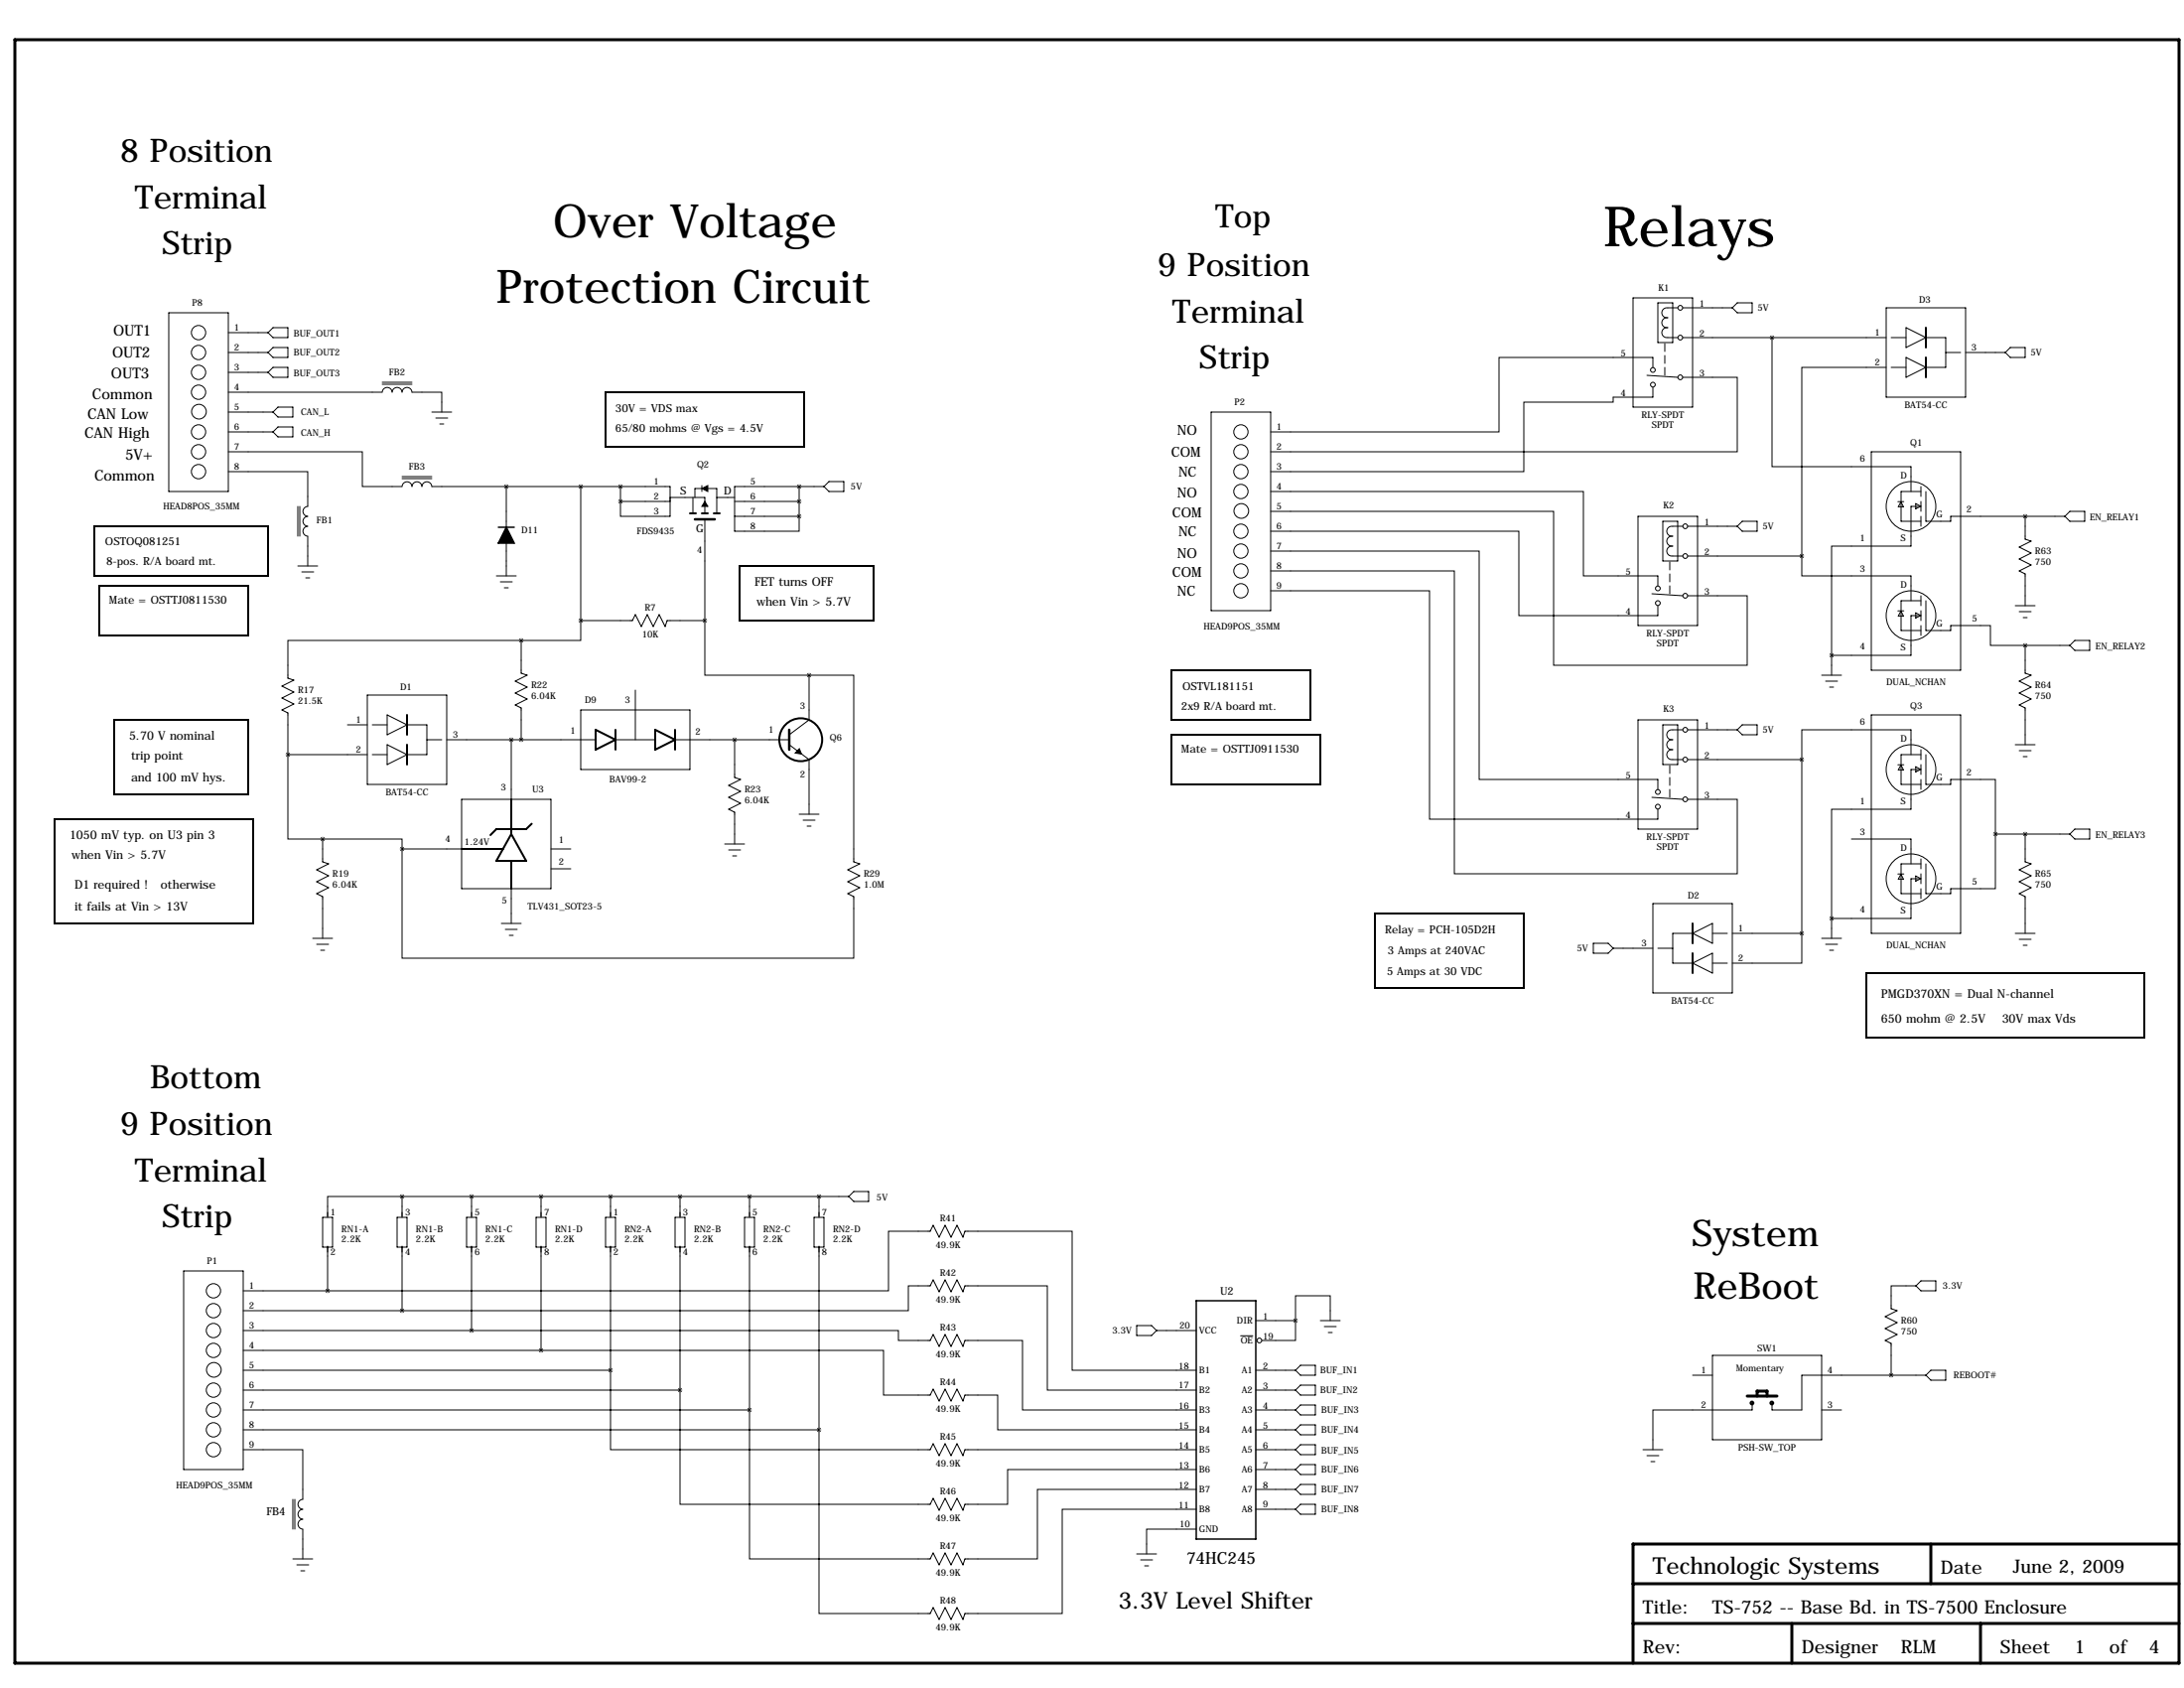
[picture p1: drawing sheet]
<svg xmlns="http://www.w3.org/2000/svg" width="559mm" height="432mm" viewBox="0 0 559 432" stroke-linecap="round" stroke-linejoin="round" font-family="sans-serif">
<path d="M3.8 10.2h553.7v415.2h-553.7zM447 357.1h7.7M449.6 357.1v-1.2h2.5v1.2M494 395v10.1M557.5 395h-139.7v30.4M417.8 415.3h139.7M417.8 405.1h139.7M458.5 415.3v10.1M506.7 415.3v10.1" fill="none" stroke="#000" stroke-width=".76"/>
<g fill="none" stroke="#000" stroke-width=".51">
<path d="M492.8 83.8v5.1M492.8 91.4v5.1M154.9 100.3h50.8v14h-50.8zM24.1 134.6h44.5v12.7h-44.5zM176.5 131.3h1.6M179.6 131.3h1.5M182.6 131.3h1.5M25.4 149.9h38.1v12.7h-38.1zM189.2 144.8h34.3v14h-34.3zM299.7 171.4h35.6v12.7h-35.6zM29.2 184.1h34.3v19.1h-34.3zM104.1 182.9v5.1"/>
<path d="M104.1 190.5v5.1M152.4 186.7l5.1 2.5-5.1 2.6zM157.5 186.7v5.1M167.6 186.7l5.1 2.5-5.1 2.6zM172.7 186.7v5.1M299.7 188h38.1v12.7h-38.1zM14 209.5h50.8v26.7h-50.8zM118.1 217.2h10.7M130.8 204.5v8.9M130.8 213.4l3.8 6.8h-3.8v7.1M130.8 213.4l-3.8 6.8h3.6M136 210.7l-1.4 1.4h-7.6l-1.5 1.5"/>
<path d="M351.8 233.7h38.1v19h-38.1zM433.1 236.2v5.1M433.1 243.8v5.1M477.5 248.9h71.1v16.5h-71.1z"/>
<circle cx="204.9" cy="189.2" r="5.5"/>
<circle cx="448.3" cy="358.9" r=".36"/>
<circle cx="453.3" cy="358.9" r=".36"/>
</g>
<g fill="none" stroke="#000" stroke-width=".25">
<path d="M417.8 76.2h15.3v27.9h-15.3zM424.2 77.5h3.8v10.1h-3.8zM429.3 78.7l-2.6 .1a1.27 1.27 0 0 0-1.5 1.2 1.27 1.27 0 0 0 1.5 1.3 1.29 1.29 0 0 0-1.5 1.2 1.29 1.29 0 0 0 1.5 1.3 1.29 1.29 0 0 0-1.5 1.3 1.29 1.29 0 0 0 1.5 1.2l2.6 .1M430.5 78.7h12.7M444.5 77.5h3.8v2.5h-3.8l-1.3-1.3zM482.6 78.7h20.3v22.9h-20.3zM43.2 80h15.2v45.7h-15.2zM58.4 90.2h10.2M58.4 85.1h10.2M58.4 95.2h10.2M68.6 90.2l1.2-1.3h3.9v2.5h-3.9zM68.6 95.2l1.2-1.2h3.9v2.5h-3.9z"/>
<path d="M69.8 83.8h3.9v2.6h-3.9l-1.2-1.3zM97.8 98.3h7.6M97.8 97.8h7.6M421.4 96l7.9 .5M422.9 94v-2.6h-39.4v19.1h-58.4M422.9 99.1v2.5h-10.2v1.3h-22.8v17.7h-64.8M426 87.9v2M426 90.9v2.1M426 94v2M430.5 96.5h14v19.1h-119.4M430.5 86.4h52.1M453.4 86.4v33h35.5v6.3"/>
<path d="M482.6 94h-21.6v48.2M483.9 86.4h3.8M483.9 94h3.8M487.7 83.8l5.1 2.6-5.1 2.5zM487.7 91.4l5.1 2.6-5.1 2.5zM492.8 86.4h5v7.6h-5M497.8 90.2h3.8M502.9 90.2h10.2M514.3 88.9h3.9v2.5h-3.9l-1.2-1.2zM58.4 100.3h39.4a1.27 1.27 0 0 1 1.3-1.2 1.27 1.27 0 0 1 1.2 1.2 1.27 1.27 0 0 1 1.3-1.2 1.27 1.27 0 0 1 1.3 1.2 1.27 1.27 0 0 1 1.2-1.2 1.27 1.27 0 0 1 1.3 1.2h7.6v5.1M58.4 115.6h34.3v8.9l10.2-.1a1.27 1.27 0 0 1 1.2-1.2 1.27 1.27 0 0 1 1.3 1.3 1.27 1.27 0 0 1 1.3-1.3 1.27 1.27 0 0 1 1.2 1.3 1.27 1.27 0 0 1 1.3-1.3 1.27 1.27 0 0 1 1.3 1.3h60.9v7.6h-12.7v-3.8M58.4 105.4h11.4"/>
<path d="M58.4 110.5h11.4M69.8 105.4l1.3-1.3h3.8v2.6h-3.8zM71.1 109.2h3.8v2.6h-3.8l-1.3-1.3zM110.5 105.4h5.1M111.5 106.9h3.1M112.5 108.5h1M309.9 105.4h15.2v50.8h-15.2zM478.8 115.6h22.8v55.8h-22.8zM58.4 120.6h20.3v8.9a1.27 1.27 0 0 0-1.2 1.3 1.27 1.27 0 0 0 1.2 1.3 1.27 1.27 0 0 0-1.2 1.3 1.27 1.27 0 0 0 1.2 1.2 1.27 1.27 0 0 0-1.2 1.3 1.27 1.27 0 0 0 1.2 1.3v7.6M76.2 129.5v7.7M76.7 129.5v7.7M102.9 122.4h7.6"/>
<path d="M102.9 121.9h7.6M129.5 124.5v10.4M129.5 138.9v8.4M148.6 124.5v34.3M158.7 128.3h12.7M158.7 124.5v3.8M171.4 127.3h8.9v1M177.3 127.3v4M179.6 124.2v1.5M179.8 125h-2v2.3M180.3 129.5v1.8M180.3 132.8v26"/>
<path d="M180.8 125h2.6v6.3M183.4 127.3h4.6M188 132.1h16.5M188 128.3h16.5M204.5 124.5v7.6M210.8 124.5h-22.8v11.4h16.5v-3.8M210.8 124.5l1.3-1.3h3.8v2.5h-3.8zM325.1 130.8h72.4v39.4h49.5v-17.8h-15.2M325.1 135.9h63.5v21.6h35.6v-2.6M325.1 125.7h80v21.6h19.1v2.6M419.1 132.1h15.2v27.9h-15.2zM425.4 133.3h3.9v10.2h-3.9z"/>
<path d="M430.5 134.6h-2.5a1.27 1.27 0 0 0-1.5 1.3 1.27 1.27 0 0 0 1.5 1.2 1.29 1.29 0 0 0-1.5 1.3 1.29 1.29 0 0 0 1.5 1.3 1.29 1.29 0 0 0-1.5 1.2 1.29 1.29 0 0 0 1.5 1.3h2.5M431.8 134.6h12.7M444.5 134.6l1.3-1.3h3.8v2.6h-3.8zM485.6 128.3h1.5M486.4 128.3l-.7 1.3h1.3l-.6-1.2M491.4 129.5l-1.2 .6v-1.3l1.3 .7h-2.6v10.2h-20.3v27.9M491.5 124.5v2.5M491.5 128.3v2.5M491.5 132.1v2.5M491.5 125.7h-5.1v7.6h5.1M492.8 125.7v7.6h6.3v-1.2h29.2M518.2 132.1v5.8l1.5 .5-3.1 1.6 3.1 1.5-3.1 1.5 3.1 1.5-3.1 1.5 1.6 .8v8.1"/>
<path d="M529.6 130.8h3.8v2.5h-3.8l-1.3-1.2zM76.2 144.8h5.1M77.2 146.3h3.1M78.2 147.8h1M127 147.3h5.1M128 148.8h3.1M129 150.4h1M148.6 158.8v5h-15.3M148.6 158.8h13.2l.8-1.6 1.5 3.1 1.5-3.1 1.5 3.1 1.6-3.1 1.5 3.1 .5-1.5h9.6M180.3 158.8v13.9h26.7M325.1 146h47v77.5h72.4v-19h-12.7M325.1 141h53.4v58.4h45.7v2.5"/>
<path d="M325.1 151.1h40.7v58.4h58.4v-2.5M422.7 151.9l7.8 .5M427.2 143.8v2M427.2 146.8v2M427.2 149.9v2M431.8 142.2h29.2M461 142.2v5.1h27.9v6.4M485.6 156.3h1.5M486.4 156.3l-.7 1.3h1.3l-.6-1.2M491.4 157.5l-1.2 .6v-1.3l1.3 .7h-2.6v10.1h-20.3M491.5 152.4v2.5M491.5 156.2v2.6"/>
<path d="M491.5 153.7h-5.1v7.6h5.1M492.8 153.7v7.6h6.3v-1.3h10.2v5.1h8.9M515.6 154.9h5.1M516.6 156.5h3.1M517.7 158h1M94 177.8h20.3v22.9h-20.3zM133.3 163.8h-59.6v9.7l1.5 .5-3.1 1.5 3.1 1.5-3.1 1.6 3.1 1.5-3.1 1.5 1.6 .8v10.6M133.3 163.8v8.4l1.6 .5-3.1 1.5 3.1 1.6-3.1 1.5 3.1 1.5-3.1 1.5 1.5 .8v8.1M162.6 176.5v12.7M207 172.7h11.4v47.8l1.6 .5-3.1 1.5 3.1 1.5-3.1 1.6 3.1 1.5-3.1 1.5 1.5 .8v15.7h-115.5v-27.9M207 172.7v11.4l-5.1 3.9M466.1 172.7h5.1"/>
<path d="M467.1 174.2h3.1M468.1 175.8h1M468.6 167.6v5.1M491.5 160v2.6M518.2 165.1v7.1l1.5 .5-3.1 1.5 3.1 1.6-3.1 1.5 3.1 1.5-3.1 1.5 1.6 .8v9.4M518.2 165.1h11.4M529.6 165.1l1.3-1.3h3.8v2.6h-3.8zM73.7 193v21.6h8.8M73.7 193h20.3M88.9 185.4h5.1M95.2 193h3.9M95.2 185.4h3.9"/>
<path d="M99.1 182.9l5 2.5-5 2.6zM99.1 190.5l5 2.5-5 2.6zM104.1 185.4h5.1v7.6h-5.1M109.2 189.2h3.8M114.3 189.2h38.1M130.8 189.2v17.8M148.6 181.6h27.9v15.2h-27.9zM157.5 189.2h10.1M172.7 189.2h29.2M188 189.2v9.7l1.5 .5-3.1 1.5 3.1 1.5-3.1 1.6 3.1 1.5-3.1 1.5 1.6 .8v8.1M201.9 190.5l5.1 3.8v14M419.1 184.1h15.2v28h-15.2z"/>
<path d="M425.4 185.4h3.9v10.2h-3.9zM427.2 195.8v2.1M427.2 198.9v2M430.5 186.7h-2.5a1.27 1.27 0 0 0-1.5 1.3 1.27 1.27 0 0 0 1.5 1.2 1.29 1.29 0 0 0-1.5 1.3 1.29 1.29 0 0 0 1.5 1.2 1.29 1.29 0 0 0-1.5 1.3 1.29 1.29 0 0 0 1.5 1.3h2.5M431.8 186.7h12.7M431.8 194.3h29.2M445.8 185.4h3.8v2.6h-3.8l-1.3-1.3zM461 194.3v44.5M478.8 182.9h22.8v55.9h-22.8zM485.6 195.6h1.5M486.4 195.6l-.7 1.4h1.3l-.6-1.3M488.9 193v-6.3h-27.9v7.6"/>
<path d="M491.4 196.8l-1.2 .7v-1.4l1.3 .7h-2.6v10.2h-20.3v27.9M491.5 191.8v2.5M491.5 195.6v2.5M491.5 199.4v2.5M491.5 193h-5.1v7.7h5.1M492.8 193v7.7h6.3v-1.3h11.4v14M515.6 190.5h5.1M516.6 192h3.1M517.7 193.5h1M82.5 214.6h20.4v2.6M82.5 214.6v5.9l1.6 .5-3.1 1.5 3.1 1.5-3.1 1.6 3.1 1.5-3.1 1.5 1.5 .8v10.6M102.9 217.2h16.5"/>
<path d="M118.1 204.5h22.9v22.8h-22.9zM141 217.2h5M185.4 215.9h5.1M186.4 217.4h3.1M187.5 218.9h1M204.5 208.3h5M205.5 209.8h3M206.5 211.3h1M422.7 204l7.8 .5M427.2 201.9v2.1M473.7 214.6h15.2v6.4M491.5 219.7v2.5"/>
<path d="M510.5 213.4v13.9h-11.4v1.3h-6.3v-7.6M510.5 213.4h19.1M518.2 213.4v7.1l1.5 .5-3.1 1.5 3.1 1.5-3.1 1.6 3.1 1.5-3.1 1.5 1.6 .8v9.4M529.6 213.4l1.3-1.3h3.8v2.5h-3.8zM128.3 236.2h5M129.3 237.7h3M130.3 239.3h1M130.8 224.8v11.4M141 222.2h5M422.9 231.1h20.3v22.9h-20.3zM433.1 238.8h-5.1v7.6h5.1M433.1 238.8l5-2.6v5.1z"/>
<path d="M438.1 238.8h3.9M443.2 238.8h17.8M461 238.8v7.6h-17.8M468.6 234.9v5.1M485.6 223.6h1.5M486.4 223.6l-.7 1.3h1.3l-.6-1.2M491.4 224.8l-1.2 .6v-1.3l1.3 .7h-2.6v10.1h-20.3M491.5 223.5v2.6M491.5 227.3v2.6M491.5 221h-5.1v7.6h5.1M515.6 238.8h5.1M80 240h5.1"/>
<path d="M81 241.6h3.1M82 243.1h1.1M407.7 241.3h3.8l1.2 1.3-1.2 1.2h-3.8zM412.7 242.6h10.2M424.2 242.6h3.8M433.1 246.4l5-2.6v5.1zM438.1 246.4h3.9M466.1 240h5.1M467.1 241.6h3.1M468.1 243.1h1M516.6 240.3h3.1M517.7 241.8h1"/>
<path d="M82.5 311.4h2.6v7.6h-2.6zM83.8 318.8v11.4M101.6 311.4h2.5v7.6h-2.5zM102.9 306.1h-19.1v5.3M102.9 306.1v5.3M102.9 318.8v16.5M102.9 306.1h114.3M119.4 311.4h2.5v7.6h-2.5zM120.6 306.1v5.3M120.6 318.8v21.6M137.2 311.4h2.5v7.6h-2.5zM138.4 306.1v5.3"/>
<path d="M138.4 318.8v26.6M154.9 311.4h2.6v7.6h-2.6zM156.2 306.1v5.3M156.2 318.8v31.7M172.7 311.4h2.6v7.6h-2.6zM174 306.1v5.3M174 318.8v36.8M190.5 311.4h2.5v7.6h-2.5zM191.8 306.1v5.3M191.8 318.8v41.9M208.3 311.4h2.5v7.6h-2.5zM209.5 306.1v5.3"/>
<path d="M209.5 318.8v47M217.2 306.1l1.2-1.3h3.8v2.5h-3.8zM47 325.1h15.2v50.8h-15.2zM62.2 330.2h21.6M62.2 335.3h40.7M83.8 330.2h143.5v-15.2h10.7l.8-1.6 1.5 3.1 1.5-3.1 1.5 3.1 1.6-3.1 1.5 3.1 .5-1.5h27.4v35.5h31.8M102.9 335.3h129.5v-6.4h5.6l.8-1.5 1.5 3.1 1.5-3.1 1.5 3.1 1.6-3.1 1.5 3.1 .5-1.6h21.1v26.7h38.1M290.8 339.1h3.8l1.3 1.3-1.3 1.2h-3.8zM321.3 337.8h10.2M331.5 337.8v5.1h-8.7M331.5 337.8v-6.3h8.9v6.3M337.8 337.8h5.1"/>
<path d="M338.8 339.3h3.1M490.2 328.9h-6.3v5.9l1.5 .5-3.1 1.5 3.1 1.5-3.1 1.6 3.1 1.5-3.1 1.5 1.6 .8v8.1M491.5 327.7h3.8v2.5h-3.8l-1.3-1.3zM62.2 340.4h58.4M62.2 345.4h76.2M62.2 350.5h94M62.2 355.6h111.8M120.6 340.4h109.3v2.5h8.1l.8-1.5 1.5 3 1.5-3 1.5 3 1.6-3 1.5 3 .5-1.5h14.7v17.8h44.5M138.4 345.4h87.7v11.5h11.9l.8-1.6 1.5 3.1 1.5-3.1 1.5 3.1 1.6-3.1 1.5 3.1 .5-1.5h8.4v8.9h50.8M156.2 350.5v20.3h81.8l.8-1.5 1.5 3.1 1.5-3.1 1.5 3.1 1.6-3.1 1.5 3.1 .5-1.6h59.2M174 355.6v29.2h64l.8-1.5 1.5 3 1.5-3 1.5 3 1.6-3 1.5 3 .5-1.5h10.9v-8.9h48.3M295.9 340.4h10.2"/>
<path d="M317.4 341.7h3.1M321.3 350.5h10.2M321.3 355.6h10.2M331.5 355.6l1.2-1.3h3.8v2.6h-3.8zM331.5 350.5l1.2-1.3h3.8v2.6h-3.8zM339.9 340.9h1M433.1 351.8h5M438.1 346.7h28v21.6h-28zM448.3 359.2v1.5h-25.4v10.1M492.8 351.8h-31.8v8.9h-7.6v-1.5M494 350.5h3.8v2.6h-3.8l-1.2-1.3zM62.2 370.8h15.3v12.7a1.27 1.27 0 0 0-1.2 1.3 1.27 1.27 0 0 0 1.2 1.3 1.27 1.27 0 0 0-1.2 1.3 1.27 1.27 0 0 0 1.2 1.2 1.27 1.27 0 0 0-1.2 1.3 1.27 1.27 0 0 0 1.2 1.3v7.6"/>
<path d="M62.2 360.7h129.6M62.2 365.8h147.3M191.8 360.7v38.1h46.2l.8-1.5 1.5 3 1.5-3 1.5 3 1.6-3 1.5 3 .5-1.5h18.5v-17.8h40.7M209.5 365.8v46.9h28.5l.8-1.5 1.5 3.1 1.5-3.1 1.5 3.1 1.6-3.1 1.5 3.1 .5-1.6h24.9v-26.6h34.3M321.3 375.9h10.2M321.3 360.7h10.2M321.3 365.8h10.2M321.3 370.8h10.2M331.5 360.7l1.2-1.3h3.8v2.5h-3.8zM331.5 365.8l1.2-1.3h3.8v2.5h-3.8zM331.5 370.8l1.2-1.2h3.8v2.5h-3.8zM331.5 375.9l1.2-1.3h3.8v2.6h-3.8z"/>
<path d="M420.4 370.8h5M421.4 372.4h3M422.4 373.9h1M466.1 360.7h5.1M74.9 383.5v7.7M74.9 398.8h5.1M75.4 383.5v7.7M290.8 397.5h5.1M291.8 399h3.1M306.1 391.2h-12.7v6.3M321.3 381h10.2M321.3 386.1h10.2"/>
<path d="M331.5 386.1l1.2-1.3h3.8v2.5h-3.8zM331.5 381l1.2-1.3h3.8v2.6h-3.8zM75.9 400.3h3.1M77 401.8h1M292.9 400.6h1"/>
<circle cx="429.9" cy="78.7" r=".61"/>
<circle cx="50.8" cy="95.2" r="1.83"/>
<circle cx="50.8" cy="90.2" r="1.83"/>
<circle cx="50.8" cy="85.1" r="1.83"/>
<circle cx="422.9" cy="94.6" r=".61"/>
<circle cx="422.9" cy="98.4" r=".61"/>
<circle cx="429.9" cy="86.4" r=".61"/>
<circle cx="429.9" cy="96.5" r=".61"/>
<circle cx="50.8" cy="115.6" r="1.83"/>
<circle cx="50.8" cy="110.5" r="1.83"/>
<circle cx="50.8" cy="100.3" r="1.83"/>
<circle cx="50.9" cy="105.3" r="1.88"/>
<circle cx="317.5" cy="110.5" r="1.83"/>
<circle cx="317.5" cy="115.6" r="1.83"/>
<circle cx="50.8" cy="120.6" r="1.83"/>
<circle cx="317.5" cy="120.6" r="1.83"/>
<circle cx="317.5" cy="125.7" r="1.83"/>
<circle cx="317.5" cy="135.9" r="1.83"/>
<circle cx="317.6" cy="130.7" r="1.88"/>
<circle cx="431.2" cy="134.6" r=".61"/>
<circle cx="488.9" cy="129.5" r="6.4"/>
<circle cx="317.5" cy="146.1" r="1.83"/>
<circle cx="317.5" cy="151.1" r="1.83"/>
<circle cx="317.5" cy="141" r="1.83"/>
<circle cx="424.2" cy="150.5" r=".61"/>
<circle cx="424.2" cy="154.3" r=".61"/>
<circle cx="431.2" cy="152.4" r=".61"/>
<circle cx="431.2" cy="142.2" r=".61"/>
<circle cx="488.9" cy="157.5" r="6.4"/>
<circle cx="431.2" cy="186.7" r=".61"/>
<circle cx="431.2" cy="194.3" r=".61"/>
<circle cx="488.9" cy="196.8" r="6.4"/>
<circle cx="424.2" cy="206.3" r=".61"/>
<circle cx="424.2" cy="202.6" r=".61"/>
<circle cx="431.2" cy="204.5" r=".61"/>
<circle cx="488.9" cy="224.8" r="6.4"/>
<circle cx="54.6" cy="335.3" r="1.83"/>
<circle cx="54.6" cy="330.2" r="1.83"/>
<circle cx="54.6" cy="355.6" r="1.83"/>
<circle cx="54.6" cy="345.4" r="1.83"/>
<circle cx="54.6" cy="340.4" r="1.83"/>
<circle cx="54.7" cy="350.4" r="1.88"/>
<circle cx="322.2" cy="342.9" r=".61"/>
<circle cx="54.6" cy="365.8" r="1.83"/>
<circle cx="54.6" cy="360.7" r="1.83"/>
<circle cx="54.6" cy="370.8" r="1.83"/>
</g>
<path d="M127.5 134.9h4.1M306.1 332.7h15.2v61h-15.2z" fill="none" stroke="#000" stroke-width=".38"/>
<path d="M177.8 132.8h5.1M201.9 186.7v5.1" fill="none" stroke="#000" stroke-width=".63"/>
<path d="M179.6 125l1.5-.8v1.5zM180.3 128.3l.8 1.2h-1.5zM204.5 191.5l.6 1.4-1.6-.3z" fill="#000" stroke="#000" stroke-width=".25"/>
<path d="M129.5 134.9l2.1 4h-4.1z" fill="#000" stroke="#000" stroke-width=".38"/>
<path d="M468.6 167.6a.05 .05 0 0 0 .1 0 .05 .05 0 0 0-.1 0zM518.1 132.1a.05 .05 0 0 0 .1 0 .05 .05 0 0 0-.1 0zM518.1 165.1a.05 .05 0 0 0 .1 0 .05 .05 0 0 0-.1 0zM102.8 306.1a.05 .05 0 0 0 .1 0 .05 .05 0 0 0-.1 0zM120.6 306.1a.05 .05 0 0 0 .1 0 .05 .05 0 0 0-.1 0zM138.4 306.1a.05 .05 0 0 0 .1 0 .05 .05 0 0 0-.1 0zM191.7 306.1a.05 .05 0 0 0 .1 0 .05 .05 0 0 0-.1 0zM209.5 306.1a.05 .05 0 0 0 .1 0 .05 .05 0 0 0-.1 0zM83.8 330.2a.05 .05 0 0 0 .1 0 .05 .05 0 0 0-.1 0zM102.8 335.3a.05 .05 0 0 0 .1 0 .05 .05 0 0 0-.1 0zM120.6 340.4a.05 .05 0 0 0 .1 0 .05 .05 0 0 0-.1 0zM138.4 345.4a.05 .05 0 0 0 .1 0 .05 .05 0 0 0-.1 0zM191.7 360.7a.05 .05 0 0 0 .1 0 .05 .05 0 0 0-.1 0zM209.5 365.8a.05 .05 0 0 0 .1 0 .05 .05 0 0 0-.1 0zM331.4 337.8a.05 .05 0 0 0 .1 0 .05 .05 0 0 0-.1 0zM158.7 128.3a.05 .05 0 0 0 .1 0 .05 .05 0 0 0-.1 0zM204.4 132.1a.05 .05 0 0 0 .1 0 .05 .05 0 0 0-.1 0zM204.4 128.3a.05 .05 0 0 0 .1 0 .05 .05 0 0 0-.1 0zM158.7 124.5a.05 .05 0 0 0 .1 0 .05 .05 0 0 0-.1 0zM129.5 124.5a.05 .05 0 0 0 .1 0 .05 .05 0 0 0-.1 0zM204.4 124.5a.05 .05 0 0 0 .1 0 .05 .05 0 0 0-.1 0zM468.6 234.9a.05 .05 0 0 0 .1 0 .05 .05 0 0 0-.1 0zM518.1 213.4a.05 .05 0 0 0 .1 0 .05 .05 0 0 0-.1 0zM510.5 213.4a.05 .05 0 0 0 .1 0 .05 .05 0 0 0-.1 0zM483.8 351.8a.05 .05 0 0 0 .1 0 .05 .05 0 0 0-.1 0zM180.3 158.7a.05 .05 0 0 0 .1 0 .05 .05 0 0 0-.1 0zM133.3 163.8a.05 .05 0 0 0 .1 0 .05 .05 0 0 0-.1 0zM133.3 189.2a.05 .05 0 0 0 .1 0 .05 .05 0 0 0-.1 0zM187.9 189.2a.05 .05 0 0 0 .1 0 .05 .05 0 0 0-.1 0zM73.6 193a.05 .05 0 0 0 .1 0 .05 .05 0 0 0-.1 0zM102.8 217.2a.05 .05 0 0 0 .1 0 .05 .05 0 0 0-.1 0zM82.5 214.6a.05 .05 0 0 0 .1 0 .05 .05 0 0 0-.1 0z" fill="#000" stroke="#000" stroke-width="1"/>
<text font-size="14.2" x="410.2" y="63">Relays</text>
<g font-size="11.9">
<text x="141.5" y="60.7">Over Voltage</text>
<text x="127" y="77.5">Protection Circuit</text>
</g>
<g font-size="9.5">
<text x="432.8" y="318.8">System</text>
<text x="433.3" y="332.2">ReBoot</text>
</g>
<g font-size="8.3">
<text x="30.7" y="41.4">8 Position</text>
<text x="34.5" y="53.3">Terminal</text>
<text x="310.9" y="58.2">Top</text>
<text x="41.4" y="65">Strip</text>
<text x="296.2" y="70.6">9 Position</text>
<text x="300" y="82.6">Terminal</text>
<text x="306.8" y="94.2">Strip</text>
<text x="38.4" y="278.4">Bottom</text>
<text x="30.7" y="290.3">9 Position</text>
<text x="34.5" y="302.3">Terminal</text>
<text x="41.4" y="313.9">Strip</text>
</g>
<g font-size="5.9">
<text x="422.9" y="402.6">Technologic Systems</text>
<text x="286.3" y="411.5">3.3V Level Shifter</text>
</g>
<g font-size="4.7">
<text x="496.6" y="402.6">Date</text>
<text x="515.1" y="402.3">June 2, 2009</text>
<text x="420.4" y="412.7">Title:</text>
<text x="438.1" y="412.7">TS-752 -- Base Bd. in TS-7500 Enclosure</text>
<text x="420.4" y="422.9">Rev:</text>
<text x="461" y="422.9">Designer</text>
<text x="486.4" y="422.9">RLM</text>
<text x="511.8" y="422.9">Sheet</text>
<text x="530.9" y="422.9">1</text>
<text x="539.7" y="422.9">of</text>
<text x="549.9" y="422.9">4</text>
</g>
<text font-size="4.3" x="303.5" y="400">74HC245</text>
<g font-size="3.8">
<text x="29" y="85.9">OUT1</text>
<text x="28.7" y="91.4">OUT2</text>
<text x="28.4" y="96.8">OUT3</text>
<text x="22.4" y="107.2">CAN Low</text>
<text x="23.6" y="102.1">Common</text>
<text x="21.6" y="112">CAN High</text>
<text x="32" y="117.6">5V+</text>
<text x="24.1" y="122.9">Common</text>
</g>
<g font-size="3.6">
<text x="301.2" y="111.3">NO</text>
<text x="299.7" y="116.8">COM</text>
<text x="301.5" y="121.9">NC</text>
<text x="301.2" y="127.3">NO</text>
<text x="300" y="132.3">COM</text>
<text x="301.5" y="137.2">NC</text>
<text x="301.2" y="142.7">NO</text>
<text x="300" y="147.6">COM</text>
<text x="301.2" y="152.4">NC</text>
</g>
<g font-size="3.1">
<text x="193" y="149.9">FET turns OFF</text>
<text x="193.5" y="154.9">when Vin &gt; 5.7V</text>
<text x="33" y="189.2">5.70 V nominal</text>
<text x="33.5" y="194.3">trip point</text>
<text x="33.5" y="199.9">and 100 mV hys.</text>
<text x="17.8" y="214.6">1050 mV typ. on U3 pin 3</text>
<text x="18.3" y="219.7">when Vin &gt; 5.7V</text>
<text x="19" y="227.3">D1 required !</text>
<text x="41.1" y="227.3">otherwise</text>
<text x="19" y="232.9">it fails at Vin &gt; 13V</text>
<text x="481.3" y="255.3">PMGD370XN = Dual N-channel</text>
<text x="481.3" y="261.6">650 mohm @ 2.5V</text>
<text x="512.2" y="261.6">30V max Vds</text>
</g>
<g font-size="2.8">
<text x="157.5" y="105.4">30V = VDS max</text>
<text x="157.5" y="110.5">65/80 mohms @ Vgs = 4.5V</text>
<text x="174" y="126.5">S</text>
<text x="185.2" y="126.5">D</text>
<text x="178.1" y="136.1">G</text>
<text x="26.9" y="139.4">OSTOQ081251</text>
<text x="27.2" y="144.5">8-pos. R/A board mt.</text>
<text x="27.9" y="154.4">Mate = OSTTJ0811530</text>
<text x="302.5" y="176.5">OSTVL181151</text>
<text x="302.3" y="181.6">2x9 R/A board mt.</text>
<text x="302.3" y="192.5">Mate = OSTTJ0911530</text>
<text x="354.3" y="238.8">Relay = PCH-105D2H</text>
<text x="355.1" y="244.1">3 Amps at 240VAC</text>
<text x="354.8" y="249.4">5 Amps at 30 VDC</text>
<text x="68.2" y="387.6">FB4</text>
</g>
<text font-size="2.7" x="312.2" y="331.2">U2</text>
<g font-size="2.4">
<text x="424.3" y="74.4">K1</text>
<text x="491" y="77.5">D3</text>
<text x="49.2" y="78.2">P8</text>
<text x="434.8" y="78.4">1</text>
<text x="449.7" y="79.5">5V</text>
<text x="59.9" y="84.6">1</text>
<text x="59.9" y="89.7">2</text>
<text x="75.2" y="86.1">BUF_OUT1</text>
<text x="434.8" y="86">2</text>
<text x="479.7" y="85.9">1</text>
<text x="504.4" y="89.7">3</text>
<text x="59.9" y="94.7">3</text>
<text x="75.2" y="90.9">BUF_OUT2</text>
<text x="414.7" y="91.1">5</text>
<text x="479.7" y="93.5">2</text>
<text x="519.5" y="91">5V</text>
<text x="59.9" y="99.8">4</text>
<text x="75.2" y="96.3">BUF_OUT3</text>
<text x="99.6" y="96">FB2</text>
<text x="414.7" y="101.2">4</text>
<text x="434.8" y="96.2">3</text>
<text x="59.9" y="104.9">5</text>
<text x="77" y="106.2">CAN_L</text>
<text x="315.9" y="103.6">P2</text>
<text x="420" y="106.8">RLY-SPDT</text>
<text x="487.3" y="104.3">BAT54-CC</text>
<text x="59.9" y="110">6</text>
<text x="77" y="111.5">CAN_H</text>
<text x="326.6" y="110">1</text>
<text x="422.6" y="109.4">SPDT</text>
<text x="59.9" y="115.1">7</text>
<text x="178.3" y="119.6">Q2</text>
<text x="326.6" y="115.1">2</text>
<text x="475.9" y="118.1">6</text>
<text x="488.7" y="114.1">Q1</text>
<text x="59.9" y="120.1">8</text>
<text x="104.6" y="120.1">FB3</text>
<text x="167.3" y="124">1</text>
<text x="192" y="124">5</text>
<text x="217.7" y="125.2">5V</text>
<text x="326.6" y="120.1">3</text>
<text x="326.6" y="125.2">4</text>
<text x="486.3" y="122.4">D</text>
<text x="41.8" y="130.2">HEAD8POS_35MM</text>
<text x="167.3" y="127.8">2</text>
<text x="167.3" y="131.6">3</text>
<text x="192" y="127.8">6</text>
<text x="192" y="131.6">7</text>
<text x="326.6" y="130.3">5</text>
<text x="425.5" y="130">K2</text>
<text x="503.2" y="131.1">2</text>
<text x="81" y="133.7">FB1</text>
<text x="133.3" y="136.4">D11</text>
<text x="163" y="136.6">FDS9435</text>
<text x="192" y="135.4">8</text>
<text x="326.6" y="135.4">6</text>
<text x="436.1" y="134.3">1</text>
<text x="451" y="135.4">5V</text>
<text x="495.4" y="132.3">G</text>
<text x="534.7" y="133.1">EN_RELAY1</text>
<text x="178.3" y="141.4">4</text>
<text x="326.6" y="140.5">7</text>
<text x="436.1" y="141.9">2</text>
<text x="475.9" y="138.4">1</text>
<text x="486.3" y="138.4">S</text>
<text x="520.7" y="141.7">R63</text>
<text x="326.6" y="145.5">8</text>
<text x="416" y="147">5</text>
<text x="475.9" y="146.3">3</text>
<text x="520.7" y="144.4">750</text>
<text x="326.6" y="150.6">9</text>
<text x="436.1" y="152">3</text>
<text x="486.3" y="150.4">D</text>
<text x="164.9" y="156.2">R7</text>
<text x="308" y="160.9">HEAD9POS_35MM</text>
<text x="416" y="157.1">4</text>
<text x="495.4" y="160.3">G</text>
<text x="504.6" y="159.1">5</text>
<text x="164.3" y="163">10K</text>
<text x="421.3" y="162.7">RLY-SPDT</text>
<text x="423.9" y="165.2">SPDT</text>
<text x="475.9" y="166.1">4</text>
<text x="486.3" y="166.4">S</text>
<text x="536.2" y="166.1">EN_RELAY2</text>
<text x="76.2" y="177.3">R17</text>
<text x="76.2" y="180">21.5K</text>
<text x="102.4" y="176.5">D1</text>
<text x="135.9" y="176">R22</text>
<text x="135.9" y="178.7">6.04K</text>
<text x="149.6" y="179.8">D9</text>
<text x="159.9" y="179.8">3</text>
<text x="482.7" y="175.2">DUAL_NCHAN</text>
<text x="520.7" y="176">R64</text>
<text x="520.7" y="178.7">750</text>
<text x="91.1" y="184.9">1</text>
<text x="204.7" y="181.4">3</text>
<text x="425.5" y="182.1">K3</text>
<text x="475.9" y="185.4">6</text>
<text x="488.7" y="181.4">Q3</text>
<text x="115.8" y="188.7">3</text>
<text x="145.9" y="187.8">1</text>
<text x="178" y="188">2</text>
<text x="196.6" y="187.5">1</text>
<text x="212.3" y="189.5">Q6</text>
<text x="436.1" y="186.3">1</text>
<text x="451" y="187.5">5V</text>
<text x="486.3" y="189.7">D</text>
<text x="91.1" y="192.5">2</text>
<text x="436.1" y="194">2</text>
<text x="98.6" y="203.3">BAT54-CC</text>
<text x="128.2" y="202.1">3</text>
<text x="136.2" y="202.7">U3</text>
<text x="155.9" y="200.1">BAV99-2</text>
<text x="190.5" y="202.7">R23</text>
<text x="204.7" y="198.8">2</text>
<text x="416" y="199">5</text>
<text x="495.4" y="199.6">G</text>
<text x="503.2" y="198.4">2</text>
<text x="190.5" y="205.4">6.04K</text>
<text x="416" y="209.2">4</text>
<text x="436.1" y="204.1">3</text>
<text x="475.9" y="205.7">1</text>
<text x="486.3" y="205.7">S</text>
<text x="114" y="215.3">4</text>
<text x="143" y="215.5">1</text>
<text x="421.3" y="214.8">RLY-SPDT</text>
<text x="475.9" y="213.6">3</text>
<text x="536.2" y="214.4">EN_RELAY3</text>
<text x="118.9" y="216.2">1.24V</text>
<text x="143" y="221.1">2</text>
<text x="423.9" y="217.3">SPDT</text>
<text x="486.3" y="217.7">D</text>
<text x="85.1" y="224.3">R19</text>
<text x="85.1" y="227">6.04K</text>
<text x="221" y="224.3">R29</text>
<text x="221" y="227">1.0M</text>
<text x="495.4" y="227.6">G</text>
<text x="504.6" y="226.4">5</text>
<text x="520.7" y="224.3">R65</text>
<text x="520.7" y="227">750</text>
<text x="128.4" y="231.1">5</text>
<text x="135" y="232.7">TLV431_SOT23-5</text>
<text x="431.8" y="229.9">D2</text>
<text x="475.9" y="233.4">4</text>
<text x="486.3" y="233.7">S</text>
<text x="444.8" y="238.3">1</text>
<text x="403.4" y="243.4">5V</text>
<text x="420" y="242.1">3</text>
<text x="444.8" y="245.9">2</text>
<text x="482.7" y="242.5">DUAL_NCHAN</text>
<text x="427.6" y="256.7">BAT54-CC</text>
<text x="84.6" y="310.9">1</text>
<text x="103.6" y="310.9">3</text>
<text x="121.4" y="310.9">5</text>
<text x="139.2" y="310.9">7</text>
<text x="157" y="310.9">1</text>
<text x="174.8" y="310.9">3</text>
<text x="192.5" y="310.9">5</text>
<text x="210.3" y="310.9">7</text>
<text x="224.3" y="307.1">5V</text>
<text x="87.4" y="315.2">RN1-A</text>
<text x="87.4" y="317.6">2.2K</text>
<text x="106.4" y="315.2">RN1-B</text>
<text x="106.4" y="317.6">2.2K</text>
<text x="124.2" y="315.2">RN1-C</text>
<text x="124.2" y="317.6">2.2K</text>
<text x="142" y="315.2">RN1-D</text>
<text x="142" y="317.6">2.2K</text>
<text x="159.8" y="315.2">RN2-A</text>
<text x="159.8" y="317.6">2.2K</text>
<text x="177.5" y="315.2">RN2-B</text>
<text x="177.5" y="317.6">2.2K</text>
<text x="195.3" y="315.2">RN2-C</text>
<text x="195.3" y="317.6">2.2K</text>
<text x="213.1" y="315.2">RN2-D</text>
<text x="213.1" y="317.6">2.2K</text>
<text x="240.5" y="312.4">R41</text>
<text x="53" y="323.3">P1</text>
<text x="84.6" y="320.9">2</text>
<text x="103.6" y="320.9">4</text>
<text x="121.4" y="320.9">6</text>
<text x="139.2" y="320.9">8</text>
<text x="157" y="320.9">2</text>
<text x="174.8" y="320.9">4</text>
<text x="192.5" y="320.9">6</text>
<text x="210.3" y="320.9">8</text>
<text x="239.4" y="319.2">49.9K</text>
<text x="63.8" y="329.7">1</text>
<text x="240.5" y="326.4">R42</text>
<text x="497.1" y="329.7">3.3V</text>
<text x="63.8" y="334.8">2</text>
<text x="239.4" y="333.1">49.9K</text>
<text x="63.8" y="339.9">3</text>
<text x="240.5" y="340.4">R43</text>
<text x="284.6" y="341.1">3.3V</text>
<text x="301.8" y="339.9">20</text>
<text x="306.8" y="341.2">VCC</text>
<text x="316.5" y="338.7">DIR</text>
<text x="323.1" y="337.5">1</text>
<text x="486.4" y="338.6">R60</text>
<text x="486.4" y="341.3">750</text>
<text x="63.8" y="344.9">4</text>
<text x="239.4" y="347.1">49.9K</text>
<text x="317.4" y="343.7">OE</text>
<text x="323.1" y="342.5">19</text>
<text x="449.6" y="345.7">SW1</text>
<text x="63.8" y="350">5</text>
<text x="301.6" y="350.2">18</text>
<text x="306.8" y="351.4">B1</text>
<text x="317.7" y="351.4">A1</text>
<text x="323.1" y="350.2">2</text>
<text x="337.8" y="351.3">BUF_IN1</text>
<text x="435.3" y="351.3">1</text>
<text x="444.2" y="350.8">Momentary</text>
<text x="467.6" y="351.3">4</text>
<text x="499.9" y="352.6">REBOOT#</text>
<text x="63.8" y="355.1">6</text>
<text x="240.5" y="354.3">R44</text>
<text x="301.6" y="355.1">17</text>
<text x="306.8" y="356.4">B2</text>
<text x="317.7" y="356.4">A2</text>
<text x="323.1" y="355.2">3</text>
<text x="337.8" y="356.4">BUF_IN2</text>
<text x="63.8" y="360.2">7</text>
<text x="63.8" y="365.3">8</text>
<text x="239.4" y="361.1">49.9K</text>
<text x="301.6" y="360.3">16</text>
<text x="301.6" y="365.4">15</text>
<text x="306.8" y="361.5">B3</text>
<text x="317.7" y="361.5">A3</text>
<text x="323.1" y="360.3">4</text>
<text x="323.1" y="365.4">5</text>
<text x="338.1" y="361.4">BUF_IN3</text>
<text x="435.3" y="360.2">2</text>
<text x="467.6" y="360.2">3</text>
<text x="63.8" y="370.3">9</text>
<text x="240.5" y="368.3">R45</text>
<text x="301.6" y="370.5">14</text>
<text x="306.8" y="366.6">B4</text>
<text x="306.8" y="371.7">B5</text>
<text x="317.7" y="366.6">A4</text>
<text x="317.7" y="371.7">A5</text>
<text x="323.1" y="370.5">6</text>
<text x="338.1" y="366.5">BUF_IN4</text>
<text x="338.1" y="371.9">BUF_IN5</text>
<text x="444.7" y="371">PSH-SW_TOP</text>
<text x="239.4" y="375">49.9K</text>
<text x="301.6" y="375.6">13</text>
<text x="306.8" y="376.8">B6</text>
<text x="317.7" y="376.8">A6</text>
<text x="323.1" y="375.6">7</text>
<text x="338.1" y="376.7">BUF_IN6</text>
<text x="45.1" y="380.6">HEAD9POS_35MM</text>
<text x="240.5" y="382.3">R46</text>
<text x="301.6" y="380.6">12</text>
<text x="306.8" y="381.8">B7</text>
<text x="317.7" y="381.8">A7</text>
<text x="323.1" y="380.6">8</text>
<text x="338.1" y="381.8">BUF_IN7</text>
<text x="239.4" y="389">49.9K</text>
<text x="301.6" y="385.7">11</text>
<text x="306.8" y="386.9">B8</text>
<text x="317.7" y="386.9">A8</text>
<text x="323.1" y="385.6">9</text>
<text x="338.1" y="386.8">BUF_IN8</text>
<text x="301.8" y="390.7">10</text>
<text x="306.8" y="392">GND</text>
<text x="240.5" y="396.2">R47</text>
<text x="239.4" y="403">49.9K</text>
<text x="240.5" y="410.2">R48</text>
<text x="239.4" y="417">49.9K</text>
</g>
</svg>
